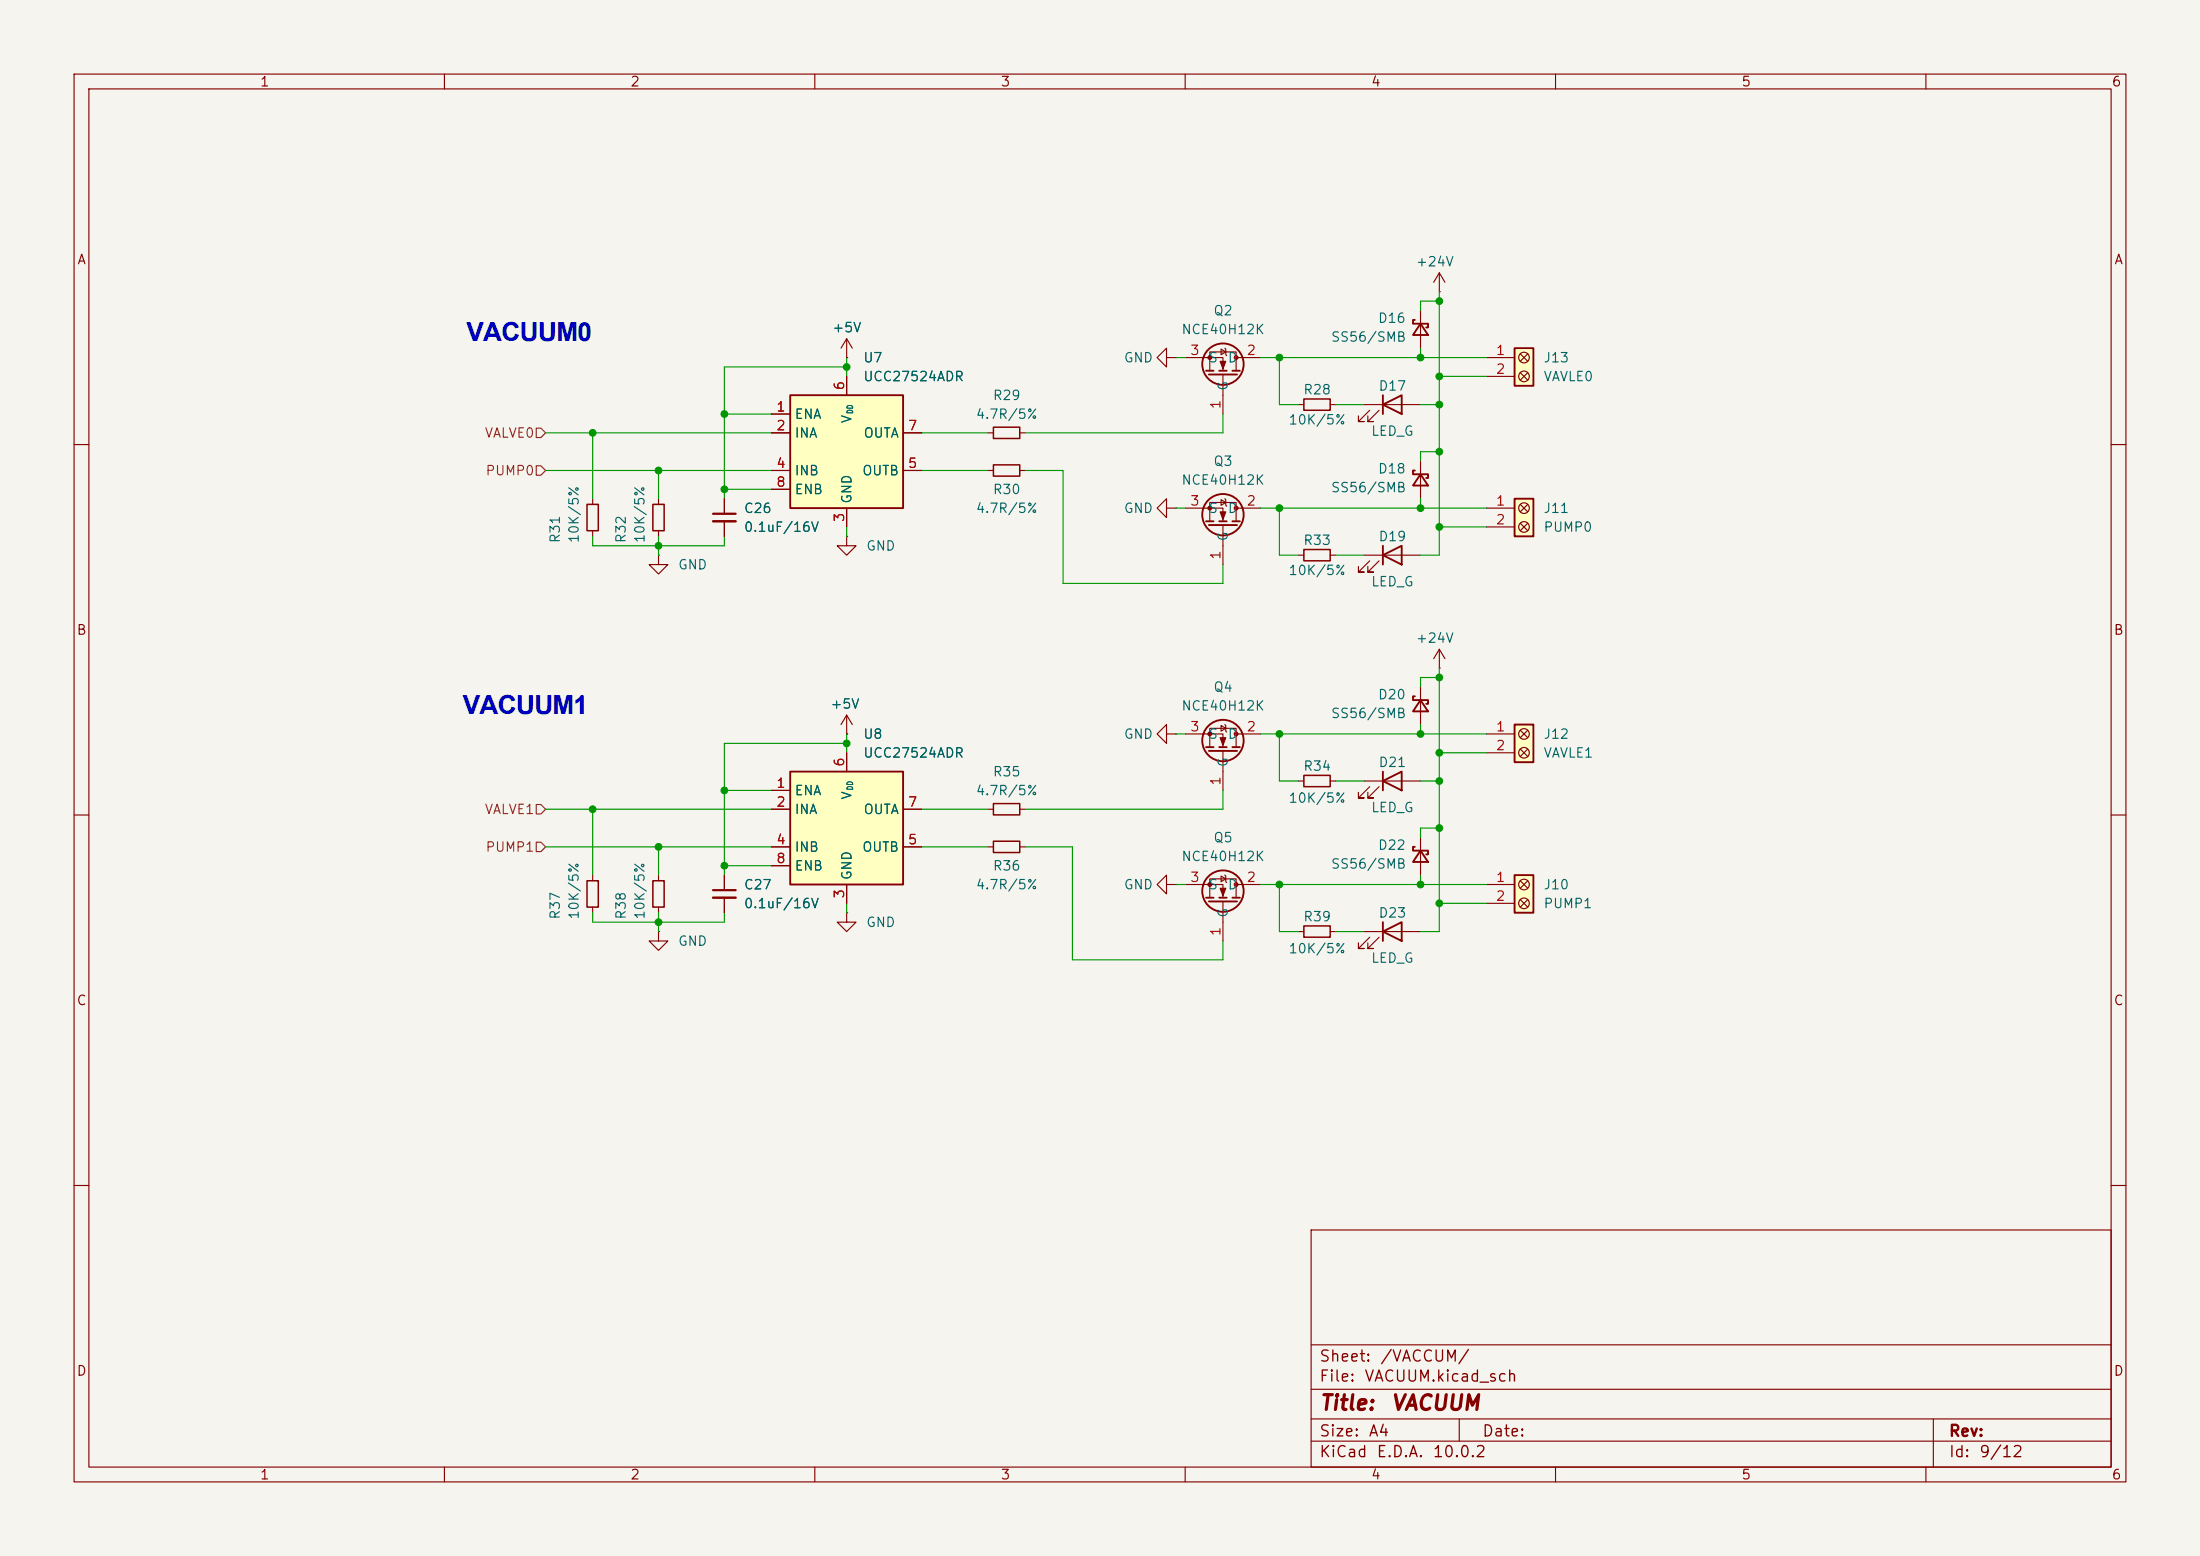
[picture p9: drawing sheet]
<svg xmlns="http://www.w3.org/2000/svg" width="297mm" height="210mm" viewBox="0 0 297 210" stroke-linecap="round" stroke-linejoin="round" font-family="sans-serif">
<path d="M0 0h297v210h-297z" fill="#f5f4ef" stroke="#f5f4ef" stroke-width=".14"/>
<g fill="none" stroke="#840000" stroke-width=".15">
<path d="M10 10h277v190h-277zM12 12h273v186h-273zM60 10v2M110 10v2M160 10v2M210 10v2M260 10v2M10 60h2M285 60h2M157.5 99.1v1.2l-1.3-1.2 1.3-1.3v1.3h1.2M158.7 99.1h.1M10 110h2"/>
<path d="M184.1 105.4h7.7M184.9 106.2l-1.5 1.5h.7h-.7v-.8M186.2 106.2l-1.5 1.5h.7h-.7v-.8M191.8 113v5.1M285 110h2M10 160h2M177 166h108v32h-108zM285 160h2M60 198v2M110 198v2M160 198v2M177 194.5h108"/>
<path d="M177 191.5h108M177 187.5h108M177 181.5h108M197 191.5v3M210 198v2M260 198v2M261 191.5v6.5"/>
</g>
<path d="M186.7 105.4l2.5-1.3v2.6zM186.7 104.1v2.6M191 114.3h-.2v.5h2v.5h-.3M191.8 114.8l1 1.5h-2z" fill="none" stroke="#840000" stroke-width=".25"/>
<path d="M204.5 97.8h2.5v5.1h-2.5z" fill="#ffffc2"/>
<g fill="none" stroke="#840000" stroke-width=".15">
<path d="M80 67.3v.8M80 71.6v.8M200.7 99.1h3.8M205.2 98.6l1 1M206.2 98.6l-1 1M200.7 101.6h3.8M205.2 101.1l1 1M206.2 101.1l-1 1M175.3 125.7h.7M179.6 125.7h.7M184.1 125.7h7.7M184.9 126.5l-1.5 1.5h.7h-.7v-.7"/>
<path d="M186.2 126.5l-1.5 1.5h.7h-.7v-.7"/>
<circle cx="205.7" cy="99.1" r=".72"/>
<circle cx="205.7" cy="101.6" r=".72"/>
</g>
<path d="M204.5 97.8h2.5v5.1h-2.5zM186.7 125.7l2.5-1.2v2.5zM186.7 124.5v2.5" fill="none" stroke="#840000" stroke-width=".25"/>
<path d="M79.2 68.1h1.6v3.5h-1.6zM176 125h3.6v1.5h-3.6z" fill="none" stroke="#840000" stroke-width=".2"/>
<path d="M106.7 53.3h15.2v15.3h-15.2z" fill="#ffffc2"/>
<path d="M106.7 53.3h15.2v15.3h-15.2z" fill="none" stroke="#840000" stroke-width=".25"/>
<path d="M104.1 55.9h2.6M104.1 58.4h2.6M114.3 50.8v2.5M121.9 58.4h2.6M104.1 63.5h2.6M104.1 66h2.6M114.3 72.4v1.3h-1.3l1.3 1.2 1.3-1.2h-1.3M114.3 72.4h.1M114.3 68.6v2.5M121.9 63.5h2.6" fill="none" stroke="#840000" stroke-width=".15"/>
<path d="M204.5 47h2.5v5.1h-2.5z" fill="#ffffc2"/>
<g fill="none" stroke="#840000" stroke-width=".15">
<path d="M200.7 48.3h3.8M200.7 50.8h3.8M205.2 47.8l1 1M205.2 50.3l1 1M206.2 47.8l-1 1M206.2 50.3l-1 1M191.8 62.2v5.1"/>
<circle cx="205.7" cy="50.8" r=".72"/>
<circle cx="205.7" cy="48.3" r=".72"/>
</g>
<path d="M204.5 47h2.5v5.1h-2.5zM191 63.5h-.2v.5h2v.5h-.3M191.8 64l1 1.5h-2z" fill="none" stroke="#840000" stroke-width=".25"/>
<path d="M204.5 118.1h2.5v5.1h-2.5z" fill="#ffffc2"/>
<g fill="none" stroke="#840000" stroke-width=".15">
<path d="M194.3 39.4h.1M194.3 36.8l.8 1.3M194.3 36.8l-.8 1.3M194.3 36.8v2.6M114.3 48.3h.1M114.3 45.7l.8 1.3M114.3 45.7l-.8 1.3M114.3 45.7v2.6M160 48.3h5.1v1.7M163.3 50v-2.5h3.6v2.5M164.8 47.1l.7 .4-.7 .4zM165.1 50.5v5.4"/>
<path d="M165.4 47l.1 .1v.8l.1 .1M166.9 48.3h3.3M175.3 54.6h.7M179.6 54.6h.7M184.1 54.6h7.7M184.9 55.4l-1.5 1.5h.7h-.7v-.8M186.2 55.4l-1.5 1.5h.7h-.7v-.8M191.8 41.9v5.1M88.9 74.9v1.3h-1.3l1.3 1.3 1.3-1.3h-1.3M88.9 74.9h.1M88.9 67.3v.8M88.9 71.6v.8"/>
<path d="M97.8 67.3v2M97.8 70.4v2M160 99.1h5.1v1.7M164.8 97.9l.7 .4-.7 .4zM165.4 97.8l.1 .1v.8l.1 .1M166.9 99.1h3.3M157.5 119.4v1.3l-1.3-1.3 1.3-1.3v1.3h1.2M158.7 119.4h.1M163.3 100.8v-2.5h3.6v2.5M165.1 101.3v5.4M200.7 119.4h3.8M205.2 118.9l1 1"/>
<path d="M206.2 118.9l-1 1M200.7 121.9h3.8M205.2 121.4l1 1M206.2 121.4l-1 1"/>
<circle cx="205.7" cy="119.4" r=".72"/>
<circle cx="205.7" cy="121.9" r=".72"/>
</g>
<g fill="none" stroke="#840000" stroke-width=".25">
<path d="M162.8 50h1M163.2 50.5h3.8M164.6 50h1M166.4 50h1M186.7 54.6l2.5-1.3v2.6zM186.7 53.3v2.6M191 43.2h-.2v.5h2v.5h-.3M191.8 43.7l1 1.5h-2zM162.8 100.8h1M163.2 101.3h3.8M164.6 100.8h1M166.4 100.8h1"/>
<path d="M204.5 118.1h2.5v5.1h-2.5z"/>
<circle cx="165.1" cy="49.1" r="2.79"/>
<circle cx="165.1" cy="99.9" r="2.79"/>
</g>
<g fill="#840000" stroke="#840000" stroke-width=".15">
<path d="M164.7 99.6h.8l-.4 1z"/>
<path d="M164.7 48.8h.8l-.4 1z"/>
<circle cx="166.9" cy="99.1" r=".25"/>
<circle cx="163.3" cy="99.1" r=".25"/>
<circle cx="166.9" cy="48.3" r=".25"/>
<circle cx="163.3" cy="48.3" r=".25"/>
</g>
<path d="M176 53.8h3.6v1.6h-3.6zM88.1 68.1h1.6v3.5h-1.6z" fill="none" stroke="#840000" stroke-width=".2"/>
<path d="M96.3 69.3h3" fill="none" stroke="#840000" stroke-width=".3"/>
<path d="M96.3 70.4h3" fill="none" stroke="#840000" stroke-width=".33"/>
<path d="M204.5 67.3h2.5v5.1h-2.5z" fill="#ffffc2"/>
<g fill="none" stroke="#840000" stroke-width=".15">
<path d="M200.7 68.6h3.8M200.7 71.1h3.8M205.2 68.1l1 1M205.2 70.6l1 1M206.2 68.1l-1 1M206.2 70.6l-1 1M97.8 118.1v2M160 119.4h5.1v1.8M164.8 118.2l.7 .4-.7 .4zM165.4 118.1l.1 .1v.8l.1 .1M166.9 119.4h3.3M97.8 121.2v2"/>
<path d="M114.3 123.2v1.3h-1.3l1.3 1.2 1.3-1.2h-1.3M114.3 123.2h.1M163.3 121.2v-2.6h3.6v2.6M165.1 121.7v5.3"/>
<circle cx="205.7" cy="71.1" r=".72"/>
<circle cx="205.7" cy="68.6" r=".72"/>
</g>
<g fill="none" stroke="#840000" stroke-width=".25">
<path d="M204.5 67.3h2.5v5.1h-2.5zM162.8 121.2h1M163.2 121.7h3.8M164.6 121.2h1M166.4 121.2h1"/>
<circle cx="165.1" cy="120.3" r="2.79"/>
</g>
<g fill="#840000" stroke="#840000" stroke-width=".15">
<path d="M164.7 119.9h.8l-.4 1z"/>
<circle cx="166.9" cy="119.4" r=".25"/>
<circle cx="163.3" cy="119.4" r=".25"/>
</g>
<path d="M96.3 120.1h3" fill="none" stroke="#840000" stroke-width=".3"/>
<path d="M96.3 121.2h3" fill="none" stroke="#840000" stroke-width=".33"/>
<path d="M106.7 104.1h15.2v15.3h-15.2z" fill="#ffffc2"/>
<g fill="none" stroke="#840000" stroke-width=".25">
<path d="M162.8 70.4h1M163.2 70.9h3.8M164.6 70.4h1M166.4 70.4h1M186.7 74.9l2.5-1.2v2.5zM186.7 73.7v2.5M191 94h-.2v.5h2v.5h-.3M191.8 94.5l1 1.5h-2zM106.7 104.1h15.2v15.3h-15.2z"/>
<circle cx="165.1" cy="69.5" r="2.79"/>
</g>
<g fill="none" stroke="#840000" stroke-width=".15">
<path d="M104.1 58.4h2.6M104.1 55.9h2.6M114.3 48.3h.1M114.3 50.8v2.5M121.9 58.4h2.6M133.3 58.4h.8M137.7 58.4h.7M157.5 48.3v1.2l-1.3-1.2 1.3-1.3v1.3h1.2M158.7 48.3h.1M97.8 67.3v2M97.8 70.4v2M104.1 63.5h2.6"/>
<path d="M104.1 66h2.6M114.3 68.6v2.5M121.9 63.5h2.6M133.3 63.5h.8M137.7 63.5h.7M157.5 68.6v1.3l-1.3-1.3 1.3-1.3v1.3h1.2M158.7 68.6h.1M160 68.6h5.1v1.8M163.3 70.4v-2.6h3.6v2.6M164.8 67.4l.7 .4-.7 .4zM165.1 70.9v5.3M165.4 67.3l.1 .1v.8l.1 .1"/>
<path d="M166.9 68.6h3.3M175.3 74.9h.7M179.6 74.9h.7M184.1 74.9h7.7M184.9 75.7l-1.5 1.5h.7h-.7v-.7M186.2 75.7l-1.5 1.5h.7h-.7v-.7M114.3 99.1h.1M114.3 96.5v2.6M114.3 96.5l.8 1.3M114.3 96.5l-.8 1.3M191.8 92.7v5.1M194.3 90.2h.1"/>
<path d="M194.3 87.6l.8 1.3M194.3 87.6l-.8 1.3M194.3 87.6v2.6M80 118.1v.8M88.9 118.1v.8M97.8 118.1v2M104.1 106.7h2.6M104.1 109.2h2.6M104.1 114.3h2.6M104.1 116.8h2.6M114.3 101.6v2.5M114.3 119.4v2.5"/>
<path d="M121.9 109.2h2.6M121.9 114.3h2.6M133.3 109.2h.8M133.3 114.3h.8M137.7 109.2h.7M137.7 114.3h.7M175.3 105.4h.7M179.6 105.4h.7M80 122.4v.8M88.9 125.7v1.3h-1.3l1.3 1.3 1.3-1.3h-1.3M88.9 125.7h.1M88.9 122.4v.8"/>
<path d="M97.8 121.2v2"/>
</g>
<path d="M134.1 57.7h3.6v1.5h-3.6zM134.1 62.7h3.6v1.6h-3.6zM176 74.2h3.6v1.5h-3.6zM79.2 118.9h1.6v3.5h-1.6zM88.1 118.9h1.6v3.5h-1.6zM134.1 113.5h3.6v1.6h-3.6zM134.1 108.5h3.6v1.5h-3.6zM176 104.6h3.6v1.6h-3.6z" fill="none" stroke="#840000" stroke-width=".2"/>
<g fill="#840000" stroke="#840000" stroke-width=".15">
<path d="M164.7 69.1h.8l-.4 1z"/>
<circle cx="166.9" cy="68.6" r=".25"/>
<circle cx="163.3" cy="68.6" r=".25"/>
</g>
<path d="M72.4 57.8h.6l.7 .6-.7 .7h-.6zM72.4 62.9h.6l.7 .6-.7 .6h-.6zM72.4 113.7h.6l.7 .6-.7 .6h-.6zM72.4 108.6h.6l.7 .6-.7 .7h-.6z" fill="none" stroke="#725600" stroke-width=".15"/>
<g fill="none" stroke="#009600" stroke-width=".15">
<path d="M194.3 39.4v35.5h-2.5M73.7 58.4h30.4M80 58.4v8.9M97.8 55.9h6.3M114.3 49.5h-16.5v17.8M114.3 48.3v2.5M124.5 58.4h8.8M158.7 48.3h1.3M165.1 55.9v2.5h-26.7M170.2 48.3h30.5M172.7 48.3v6.3h2.6M180.3 54.6h3.8"/>
<path d="M191.8 47v1.3M191.8 54.6h2.5M194.3 40.6h-2.5v1.3M194.3 50.8h6.4M73.7 63.5h30.4M80 72.4v1.3h17.8v-1.3M88.9 63.5v3.8M88.9 72.4v2.5M97.8 66h6.3M114.3 71.1v1.3M124.5 63.5h8.8M138.4 63.5h5.1v15.2h21.6v-2.5"/>
<path d="M158.7 68.6h1.3M170.2 68.6h30.5M172.7 68.6v6.3h2.6M180.3 74.9h3.8M191.8 67.3v1.3M194.3 61h-2.5v1.2M194.3 71.1h6.4M114.3 99.1v2.5M158.7 99.1h1.3M170.2 99.1h30.5M172.7 99.1v6.3h2.6M191.8 97.8v1.3"/>
<path d="M194.3 91.4h-2.5v1.3M194.3 90.2v35.5h-2.5M73.7 109.2h30.4M73.7 114.3h30.4M80 109.2v8.9M88.9 114.3v3.8M97.8 116.8h6.3M97.8 106.7h6.3M114.3 100.3h-16.5v17.8M124.5 109.2h8.8M124.5 114.3h8.8M138.4 114.3h6.4v15.2h20.3v-2.5"/>
<path d="M158.7 119.4h1.3M165.1 106.7v2.5h-26.7M170.2 119.4h30.5M172.7 119.4v6.3h2.6M180.3 105.4h3.8M191.8 118.1v1.3M191.8 105.4h2.5M194.3 111.8h-2.5v1.2M194.3 101.6h6.4M80 123.2v1.3h17.8v-1.3M88.9 123.2v2.5M114.3 121.9v1.3"/>
<path d="M180.3 125.7h3.8M194.3 121.9h6.4"/>
</g>
<g fill="#009600" stroke="#009600" stroke-width=".14">
<circle cx="80" cy="58.4" r=".46"/>
<circle cx="97.8" cy="66" r=".46"/>
<circle cx="97.8" cy="55.9" r=".46"/>
<circle cx="88.9" cy="63.5" r=".46"/>
<circle cx="88.9" cy="73.7" r=".46"/>
<circle cx="114.3" cy="49.5" r=".46"/>
<circle cx="194.3" cy="50.8" r=".46"/>
<circle cx="194.3" cy="40.6" r=".46"/>
<circle cx="191.8" cy="48.3" r=".46"/>
<circle cx="194.3" cy="54.6" r=".46"/>
<circle cx="191.8" cy="99.1" r=".46"/>
<circle cx="172.7" cy="99.1" r=".46"/>
<circle cx="172.7" cy="119.4" r=".46"/>
<circle cx="97.8" cy="106.7" r=".46"/>
<circle cx="80" cy="109.2" r=".46"/>
<circle cx="88.9" cy="114.3" r=".46"/>
<circle cx="97.8" cy="116.8" r=".46"/>
<circle cx="114.3" cy="100.3" r=".46"/>
<circle cx="88.9" cy="124.5" r=".46"/>
<circle cx="191.8" cy="68.6" r=".46"/>
<circle cx="194.3" cy="61" r=".46"/>
<circle cx="172.7" cy="68.6" r=".46"/>
<circle cx="172.7" cy="48.3" r=".46"/>
<circle cx="194.3" cy="71.1" r=".46"/>
<circle cx="194.3" cy="101.6" r=".46"/>
<circle cx="194.3" cy="105.4" r=".46"/>
<circle cx="194.3" cy="111.8" r=".46"/>
<circle cx="191.8" cy="119.4" r=".46"/>
<circle cx="194.3" cy="121.9" r=".46"/>
<circle cx="194.3" cy="91.4" r=".46"/>
</g>
<g font-size="3.5" fill="#0000c2">
<text x="63" y="46">VACUUM0</text>
<text x="62.5" y="96.3">VACUUM1</text>
</g>
<g font-size="2" fill="#840000">
<text x="178" y="190.8">Title:</text>
<text x="187.7" y="190.8">VACUUM</text>
</g>
<g font-size="1.5" fill="#840000">
<text x="178" y="184.2">Sheet:</text>
<text x="186.2" y="184.2">/VACCUM/</text>
<text x="178" y="186.9">File:</text>
<text x="184.1" y="186.9">VACUUM.kicad_sch</text>
<text x="178" y="197.1">KiCad</text>
<text x="178" y="194.3">Size:</text>
<text x="184.7" y="194.3">A4</text>
<text x="185.7" y="197.1">E.D.A.</text>
<text x="193.3" y="197.1">10.0.2</text>
<text x="200" y="194.3">Date:</text>
<text x="263" y="194.3">Rev:</text>
<text x="263" y="197.1">Id:</text>
<text x="267.1" y="197.1">9/12</text>
</g>
<g font-size="1.3" fill="#840000">
<text x="35" y="12">1</text>
<text x="85" y="12">2</text>
<text x="135" y="12">3</text>
<text x="185" y="12">4</text>
<text x="235" y="12">5</text>
<text x="285" y="12">6</text>
<text x="10.3" y="36">A</text>
<text x="285.3" y="36">A</text>
<text x="10.3" y="86">B</text>
<text x="285.3" y="86">B</text>
<text x="10.3" y="136">C</text>
<text x="285.3" y="136">C</text>
<text x="10.3" y="186">D</text>
<text x="285.3" y="186">D</text>
<text x="35" y="200">1</text>
<text x="85" y="200">2</text>
<text x="135" y="200">3</text>
<text x="185" y="200">4</text>
<text x="235" y="200">5</text>
<text x="285" y="200">6</text>
</g>
<g font-size="1.3" fill="#006464">
<text x="191" y="36.3">+24V</text>
<text x="112.3" y="45.2">+5V</text>
<text x="159.4" y="45.4">NCE40H12K</text>
<text x="163.7" y="42.9">Q2</text>
<text x="179.6" y="46.4">SS56/SMB</text>
<text x="185.9" y="43.9">D16</text>
<text x="116.5" y="49.2">U7</text>
<text x="116.5" y="51.8">UCC27524ADR</text>
<text x="151.6" y="49.2">GND</text>
<text x="163.1" y="49.2">S</text>
<text x="165.7" y="49.2">D</text>
<text x="166.1" y="52.8" transform="rotate(-90 166.1 52.8)">G</text>
<text x="175.9" y="53.5">R28</text>
<text x="186" y="53">D17</text>
<text x="208.3" y="49.2">J13</text>
<text x="208.3" y="51.8">VAVLE0</text>
<text x="107.2" y="56.9">ENA</text>
<text x="107.2" y="59.4">INA</text>
<text x="115.3" y="57.2" transform="rotate(-90 115.3 57.2)">V</text>
<text x="116.5" y="59.4">OUTA</text>
<text x="131.6" y="56.9">4.7R/5%</text>
<text x="133.9" y="54.3">R29</text>
<text x="173.9" y="57.6">10K/5%</text>
<text x="185" y="59.1">LED_G</text>
<text x="107.2" y="64.5">INB</text>
<text x="116.3" y="64.5">OUTB</text>
<text x="159.4" y="65.7">NCE40H12K</text>
<text x="163.7" y="63.2">Q3</text>
<text x="185.9" y="64.2">D18</text>
<text x="100.3" y="69.6">C26</text>
<text x="107.2" y="67">ENB</text>
<text x="115.3" y="68.1" transform="rotate(-90 115.3 68.1)">GND</text>
<text x="131.6" y="69.6">4.7R/5%</text>
<text x="133.9" y="67">R30</text>
<text x="151.6" y="69.6">GND</text>
<text x="163.1" y="69.6">S</text>
<text x="165.7" y="69.6">D</text>
<text x="179.6" y="66.8">SS56/SMB</text>
<text x="208.3" y="69.6">J11</text>
<text x="75.9" y="73.4" transform="rotate(-90 75.9 73.4)">R31</text>
<text x="78.4" y="73.4" transform="rotate(-90 78.4 73.4)">10K/5%</text>
<text x="84.8" y="73.4" transform="rotate(-90 84.8 73.4)">R32</text>
<text x="87.3" y="73.4" transform="rotate(-90 87.3 73.4)">10K/5%</text>
<text x="91.4" y="77.2">GND</text>
<text x="100.3" y="72.1">0.1uF/16V</text>
<text x="116.8" y="74.6">GND</text>
<text x="166.1" y="73.2" transform="rotate(-90 166.1 73.2)">G</text>
<text x="173.9" y="77.9">10K/5%</text>
<text x="175.9" y="73.9">R33</text>
<text x="186" y="73.4">D19</text>
<text x="208.3" y="72.1">PUMP0</text>
<text x="185" y="79.5">LED_G</text>
<text x="191" y="87.1">+24V</text>
<text x="112" y="96">+5V</text>
<text x="163.7" y="93.7">Q4</text>
<text x="185.9" y="94.7">D20</text>
<text x="116.5" y="100">U8</text>
<text x="151.6" y="100">GND</text>
<text x="159.4" y="96.2">NCE40H12K</text>
<text x="163.1" y="100">S</text>
<text x="165.7" y="100">D</text>
<text x="179.6" y="97.2">SS56/SMB</text>
<text x="208.3" y="100">J12</text>
<text x="107.2" y="107.7">ENA</text>
<text x="116.5" y="102.6">UCC27524ADR</text>
<text x="131.6" y="107.7">4.7R/5%</text>
<text x="133.9" y="105.1">R35</text>
<text x="166.1" y="103.6" transform="rotate(-90 166.1 103.6)">G</text>
<text x="175.9" y="104.3">R34</text>
<text x="186" y="103.8">D21</text>
<text x="208.3" y="102.6">VAVLE1</text>
<text x="107.2" y="110.2">INA</text>
<text x="115.3" y="108" transform="rotate(-90 115.3 108)">V</text>
<text x="116.5" y="110.2">OUTA</text>
<text x="173.9" y="108.7">10K/5%</text>
<text x="185" y="109.9">LED_G</text>
<text x="107.2" y="115.3">INB</text>
<text x="107.2" y="117.8">ENB</text>
<text x="115.3" y="118.9" transform="rotate(-90 115.3 118.9)">GND</text>
<text x="116.3" y="115.3">OUTB</text>
<text x="133.9" y="117.8">R36</text>
<text x="159.4" y="116.5">NCE40H12K</text>
<text x="163.7" y="114">Q5</text>
<text x="179.6" y="117.6">SS56/SMB</text>
<text x="185.9" y="115">D22</text>
<text x="75.9" y="124.2" transform="rotate(-90 75.9 124.2)">R37</text>
<text x="78.4" y="124.2" transform="rotate(-90 78.4 124.2)">10K/5%</text>
<text x="84.8" y="124.2" transform="rotate(-90 84.8 124.2)">R38</text>
<text x="87.3" y="124.2" transform="rotate(-90 87.3 124.2)">10K/5%</text>
<text x="100.3" y="122.9">0.1uF/16V</text>
<text x="100.3" y="120.4">C27</text>
<text x="116.8" y="125.4">GND</text>
<text x="131.6" y="120.4">4.7R/5%</text>
<text x="151.6" y="120.4">GND</text>
<text x="163.1" y="120.4">S</text>
<text x="165.7" y="120.4">D</text>
<text x="166.1" y="124" transform="rotate(-90 166.1 124)">G</text>
<text x="175.9" y="124.7">R39</text>
<text x="186" y="124.2">D23</text>
<text x="208.3" y="120.4">J10</text>
<text x="208.3" y="122.9">PUMP1</text>
<text x="91.4" y="128">GND</text>
<text x="173.9" y="129">10K/5%</text>
<text x="185" y="130.3">LED_G</text>
</g>
<g font-size="1.3" fill="#a90000">
<text x="114.3" y="52.8" transform="rotate(-90 114.3 52.8)">6</text>
<text x="160.6" y="48.2">3</text>
<text x="168.2" y="48.2">2</text>
<text x="201.9" y="48.2">1</text>
<text x="201.9" y="50.8">2</text>
<text x="104.7" y="55.9">1</text>
<text x="104.7" y="58.4">2</text>
<text x="122.5" y="58.4">7</text>
<text x="165.1" y="55.3" transform="rotate(-90 165.1 55.3)">1</text>
<text x="104.7" y="63.5">4</text>
<text x="122.5" y="63.5">5</text>
<text x="104.7" y="66">8</text>
<text x="114.3" y="70.6" transform="rotate(-90 114.3 70.6)">3</text>
<text x="160.6" y="68.6">3</text>
<text x="168.2" y="68.6">2</text>
<text x="201.9" y="68.6">1</text>
<text x="201.9" y="71.1">2</text>
<text x="165.1" y="75.6" transform="rotate(-90 165.1 75.6)">1</text>
<text x="160.6" y="99">3</text>
<text x="168.2" y="99">2</text>
<text x="201.9" y="99">1</text>
<text x="201.9" y="101.6">2</text>
<text x="104.7" y="106.7">1</text>
<text x="114.3" y="103.6" transform="rotate(-90 114.3 103.6)">6</text>
<text x="165.1" y="106.1" transform="rotate(-90 165.1 106.1)">1</text>
<text x="104.7" y="109.2">2</text>
<text x="122.5" y="109.2">7</text>
<text x="104.7" y="114.3">4</text>
<text x="104.7" y="116.8">8</text>
<text x="122.5" y="114.3">5</text>
<text x="160.6" y="119.4">3</text>
<text x="168.2" y="119.4">2</text>
<text x="201.9" y="119.4">1</text>
<text x="114.3" y="121.4" transform="rotate(-90 114.3 121.4)">3</text>
<text x="201.9" y="121.9">2</text>
<text x="165.1" y="126.4" transform="rotate(-90 165.1 126.4)">1</text>
</g>
<g font-size="1.3" fill="#725600">
<text x="65.3" y="59.4">VALVE0</text>
<text x="65.5" y="64.5">PUMP0</text>
<text x="65.3" y="110.2">VALVE1</text>
<text x="65.5" y="115.3">PUMP1</text>
</g>
<g font-size=".8" fill="#006464">
<text x="115.3" y="55.9" transform="rotate(-90 115.3 55.9)">DD</text>
<text x="115.3" y="106.7" transform="rotate(-90 115.3 106.7)">DD</text>
</g>
</svg>
